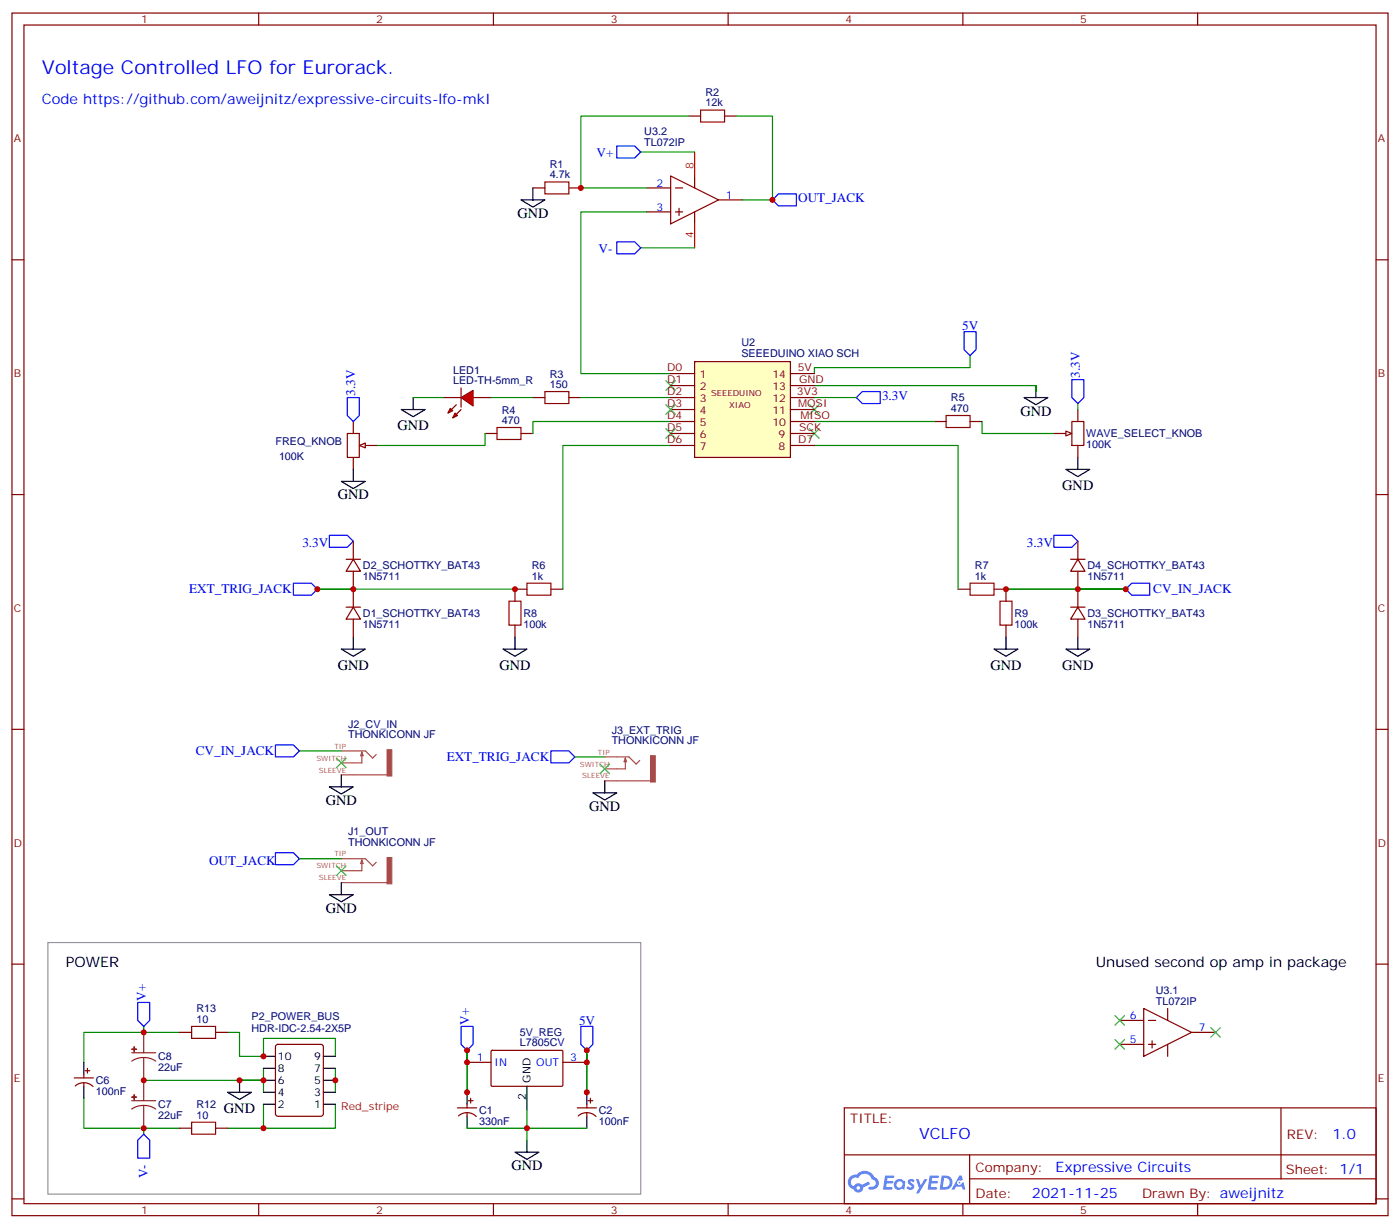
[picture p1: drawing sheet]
<svg xmlns="http://www.w3.org/2000/svg" width="412mm" height="362mm" viewBox="0 0 412 362" stroke-linecap="round" stroke-linejoin="round" font-family="sans-serif">
<g fill="none" stroke="#870000" stroke-width=".35">
<path d="M3.5 3.8h405.4v354.2h-405.4zM7.1 7.4h398.2v347.1h-398.2zM76.2 3.8v3.6M145.3 3.8v3.6M214.5 3.8v3.6M283.6 3.8v3.6M352.8 3.8v3.6M3.5 76.5h3.6M405.3 76.5h3.6M3.5 145.7h3.6M405.3 145.7h3.6M3.5 214.8h3.6"/>
<path d="M405.3 214.8h3.6M3.5 284h3.6M405.3 284h3.6M248.7 326.3h156.6v28.2h-156.6zM377.3 326.3v20.9M3.5 353.1h3.6M76.2 354.5v3.5M145.3 354.5v3.5M214.5 354.5v3.5M248.7 340.1h156.5M283.6 354.5v3.5M285.6 347.2h119.6"/>
<path d="M285.6 340.1v14.1M352.8 354.5v3.5M405.3 353.1h3.6"/>
</g>
<g fill="#5487ff">
<path d="M267.7 347.5a1.22 1.22 0 0 1 1.7 .2l-.4 .6a.47 .47 0 0 0-.3-.4 .47 .47 0 0 0-.5 .2l.1 .2a1.14 1.14 0 0 1 .8 1.8 1.14 1.14 0 0 1-1.9 0l-.2-.2 .5-.6 .7 .4a.29 .29 0 0 0 .3-.2 .29 .29 0 0 0-.2-.3 1.04 1.04 0 0 1-.6-1.7z"/>
<path d="M260.7 346.2h2.4l.3 .2-.2 .5-1.8 .1-.1 .8h1.5l.3 .4-.3 .3h-1.6l-.2 1.1 1.7 .1 .2 .3-.2 .3-2.6 .1z"/>
<path d="M273.8 346.2h2.4l.3 .2-.1 .5-1.8 .1-.2 .8h1.6l.3 .4-.4 .3h-1.6l-.1 1.1 1.7 .1 .2 .3-.2 .3-2.6 .1z"/>
<path d="M282.6 346.2h.7l.3 1.3-.6 .3a.69 .69 0 0 0-1 .3 .69 .69 0 0 0 .4 .9 .69 .69 0 0 0 .9-.6l.5-.2 .6 2.2h-.8l-.2-.9h-1.8l-.5 .9h-.8z"/>
<path d="M269.8 347.3h.8l.6 1.8 1.1-1.8h.9l-2.6 4.2h-.8l.9-1.6z"/>
<path d="M277.4 346.2l-.6 4.2h1.3a2.11 2.11 0 0 0 2.5-2.1 2.11 2.11 0 0 0-2.5-2.1zM278.1 346.9a1.39 1.39 0 0 1 1.7 1.5 1.39 1.39 0 0 1-1.8 1.2h-.3z"/>
<path d="M263.7 347.8a1.54 1.54 0 0 0-.1 2.2 1.54 1.54 0 0 0 2.2 .1l.6 .3 .3-2.3-.2-.3h-.4a1.49 1.49 0 0 0-2.4 0zM264 348.8a.94 .94 0 0 1 1.8 0 .94 .94 0 0 1-1.8 0z"/>
<path d="M250.4 346.6a2.18 2.18 0 0 0 1.1 3.7 1.44 1.44 0 0 0 1.6 .9 1.44 1.44 0 0 0 1.2-1.5l2-1-.5-.7-1.9 1a1.47 1.47 0 0 0-2.4 .4 1.39 1.39 0 0 1-.7-1.9 1.39 1.39 0 0 1 2-.5 2.12 2.12 0 0 1 2.2-1.3 2.12 2.12 0 0 1 1.9 1.7 1.14 1.14 0 0 1 1.1 1.4 1.14 1.14 0 0 1-1.7 .7 .43 .43 0 0 0-.5 .4 .43 .43 0 0 0 .4 .5 1.98 1.98 0 0 0 2.5-1.3 1.98 1.98 0 0 0-1.2-2.5 3.1 3.1 0 0 0-5.3-.7l-.9 .1zM252.3 349.9a.55 .55 0 0 1 1.1 0 .55 .55 0 0 1-1.1 0z"/>
<circle cx="282.6" cy="348.3" r=".26"/>
</g>
<g fill="none" stroke="#870000" stroke-width=".35">
<path d="M202.8 34.2h3.6M213.4 34.2h3.6M157 55.4h3.5M167.6 55.4h3.5M190.5 55.4h7.1M197.6 51.8l14.1 7.1-14.1 7zM199 55.4h2.1M204.6 51.8v3.6M211.7 58.9h7M190.5 62.4h7.1M199 62.4h2.1M200 61.3v2.2"/>
<path d="M204.6 62.4v3.5M336.9 297l14.1 7.1-14.1 7zM344 297v3.5M137.6 312.9h7M144.7 309.5l.3-.1h20.6l.2 .3-.1 10.1-.2 .1h-20.7l-.2-.3zM165.8 312.9h7.1M329.8 300.5h7.1M329.8 307.6h7.1M338.3 300.5h2.1M338.3 307.6h2.1M339.4 306.5v2.1M344 307.6v3.5"/>
<path d="M351 304.1h7.1"/>
</g>
<path d="M153.5 58.9h7l-3.5 2.1zM157 55.4v3.5M301.6 117.1h7.1l-3.5 2.1zM305.2 113.6v3.5M155.2 319.9v7.1M151.7 339.3h7l-3.5 2.2zM155.2 335.8v3.5" fill="none" stroke="#000" stroke-width=".35"/>
<path d="M239.9 113.6h65.3v1.7v-1.7M285.8 104.7v3.6h-45.9v1.7" fill="none" stroke="#008700" stroke-width=".35"/>
<path d="M204.6 44.8v7M204.6 65.9v7.1" fill="none" stroke="#f00" stroke-width=".35"/>
<path d="M206.4 32.4h7v3.5h-7zM160.5 53.6h7.1v3.5h-7.1z" fill="none" stroke="#a10000" stroke-width=".35"/>
<g fill="#f00" stroke="#870000" stroke-width=".35">
<path d="M135.8 117.1l3.5-2.1v4.6z"/>
<path d="M135.8 114.3v5.6z"/>
</g>
<g fill="#870000" stroke="#870000" stroke-width=".35">
<path d="M135.8 120.6l-1.4 1.4z"/>
<path d="M133 120.6l1.4-1.4z"/>
</g>
<g fill="#f00" stroke="#870000" stroke-width=".35">
<path d="M134.1 121.7l.7 .7-1.5 .7z"/>
<path d="M132.6 120.3l.7 .7-1.4 .7z"/>
</g>
<path d="M130.5 117.1h5.3M139.3 117.1h5.3M157 117.1h3.5M167.6 117.1h3.5M102.3 127.7h3.5v7h-3.5zM104.1 124.1v3.6M104.1 134.7v3.6M107.6 131.2h3.5M142.9 127.7h3.5M153.5 127.7h3.5" fill="none" stroke="#870000" stroke-width=".35"/>
<path d="M160.5 115.3h7.1v3.6h-7.1zM146.4 125.9h7.1v3.5h-7.1z" fill="none" stroke="#a10000" stroke-width=".35"/>
<path d="M121.7 117.1h8.8M144.6 117.1h12.4M171.1 117.1h26.5M197.6 124.1h-40.6v3.6" fill="none" stroke="#008700" stroke-width=".35"/>
<path d="M121.7 117.1v3.5M118.2 120.6h7l-3.5 2.1z" fill="none" stroke="#000" stroke-width=".35"/>
<path d="M105.8 131.2l1.8-.7v1.4z" fill="#f0f0f0" stroke="#870000" stroke-width=".35"/>
<path d="M142.9 127.7v3.5h-31.8M239.9 124.1h35.3" fill="none" stroke="#008700" stroke-width=".35"/>
<path d="M104.1 138.3v3.5M314 138.3h7l-3.5 2.1zM317.5 134.7v3.6M100.5 141.8h7.1l-3.5 2.1z" fill="none" stroke="#000" stroke-width=".35"/>
<path d="M102.3 117.1h3.5v5.3l-1.7 1.7-1.8-1.7zM252.2 117.1l1.8-1.8h5.3v3.6h-5.3zM315.7 111.8h3.6v5.3l-1.8 1.8-1.8-1.8z" fill="none" stroke="#00f" stroke-width=".35"/>
<path d="M278.7 122.4h7.1v3.5h-7.1z" fill="none" stroke="#a10000" stroke-width=".35"/>
<path d="M275.2 124.1h3.5M285.8 124.1h3.5M310.4 127.7h3.6M315.7 124.1h3.6v7.1h-3.6zM317.5 120.6v3.5M317.5 131.2v3.5" fill="none" stroke="#870000" stroke-width=".35"/>
<path d="M314 127l1.7 .7-1.7 .7z" fill="#f0f0f0" stroke="#870000" stroke-width=".35"/>
<g fill="none" stroke="#008700" stroke-width=".35">
<path d="M202.8 34.2h-31.7v21.2h19.4M217 34.2h10.5v24.7h-8.8M188.7 44.8h15.9M188.7 73h15.9M190.5 62.4h-19.4v47.6h26.5M197.6 131.2h-31.8v42.3M239.9 131.2h42.3v42.3M289.3 124.1v3.6h21.1M93.5 173.5h58.2M296.3 173.5h35.3M88.2 221.2h12.3M169.3 222.9h8.9"/>
<path d="M88.2 252.9h12.3M137.6 309.4v12.3M172.9 309.4v12.3M137.6 332.3h35.3M155.2 327v8.8"/>
</g>
<g fill="none" stroke="#00f" stroke-width=".35">
<path d="M181.7 43h5.3l1.7 1.8-1.7 1.7h-5.3zM229.3 57.1h5.3v3.5h-5.3l-1.8-1.7zM181.7 71.2h5.3l1.7 1.8-1.7 1.8h-5.3zM284 97.7h3.5v5.3l-1.7 1.7-1.8-1.7zM97 157.7h5.3l1.8 1.7-1.8 1.8h-5.3zM310.4 157.7h5.3l1.8 1.7-1.8 1.8h-5.3zM86.4 171.8h5.3l1.8 1.7-1.8 1.8h-5.3zM333.4 171.8h5.3v3.5h-5.3l-1.8-1.8zM81.1 219.4h5.3l1.8 1.8-1.8 1.7h-5.3zM162.3 221.2h5.3l1.7 1.7-1.7 1.8h-5.3zM81.1 251.1h5.3l1.8 1.8-1.8 1.8h-5.3zM135.8 302.3h3.5v5.3l-1.7 1.8-1.8-1.8z"/>
<path d="M171.1 302.3h3.5v5.3l-1.7 1.8-1.8-1.8z"/>
</g>
<g fill="none" stroke="#a64a4a" stroke-width=".35">
<path d="M100.5 221.2h3.5M100.5 224.7h3.5M100.5 228.2h3.5M104.1 221.2h3.6l2.1 2.1 1-1.1M104.1 228.2h9.9M106.6 221.5v3.2h-2.5M106.6 221.5l.3 1.1h-.7zM178.2 222.9h3.4M178.2 226.4h3.4M178.2 230h3.4M181.7 222.9h3.6l2.1 2.1 1-1M181.7 230h9.9"/>
<path d="M184.2 223.3v3.1h-2.5M184.2 223.3l.4 1h-.7zM100.5 252.9h3.5M100.5 256.4h3.5M100.5 260h3.5M104.1 252.9h3.6l2.1 2.1 1-1M104.1 260h9.9M106.6 253.3v3.1h-2.5M106.6 253.3l.3 1h-.7z"/>
</g>
<g fill="#a64a4a" stroke="#a64a4a" stroke-width=".29">
<path d="M114 252.6h1.4v7.7h-1.4z"/>
<path d="M114 220.8h1.4v7.8h-1.4z"/>
<path d="M191.6 222.6h1.4v7.7h-1.4z"/>
</g>
<g fill="none" stroke="#000" stroke-width=".35">
<path d="M100.5 191.2h7.1l-3.5 2.1zM104.1 187.6v3.6M148.2 191.2h7l-3.5 2.1zM151.7 187.6v3.6M292.8 191.2h7.1l-3.6 2.1zM296.3 187.6v3.6M314 191.2h7l-3.5 2.1zM317.5 187.6v3.6M97 231.7h7.1l-3.6 2.2zM100.5 228.2v3.5M174.6 233.5h7.1l-3.5 2.1zM178.2 230v3.5"/>
<path d="M100.5 260v3.5M97 263.5h7.1l-3.6 2.1zM137.6 321.7v3.5M137.6 328.8v3.5M172.9 321.7v3.5M172.9 328.8v3.5"/>
</g>
<g fill="none" stroke="#870000" stroke-width=".35">
<path d="M104.1 159.4v5.3M317.5 159.4v5.3M102 178.8h4.2M102 164.7h4.2M104.1 178.8l2.1 3.6h-4.2zM104.1 164.7l2.1 3.5h-4.2zM104.1 168.2v10.6M155.2 173.5h-3.5v3.6M162.3 173.5h3.5M282.2 173.5h3.6M292.8 173.5h3.5v3.6M315.4 178.8h4.2"/>
<path d="M315.4 164.7h4.2M317.5 178.8l2.1 3.6h-4.2zM317.5 164.7l2.1 3.5h-4.2zM317.5 168.2v10.6M104.1 182.4v5.2M151.7 184.1v3.5M296.3 184.1v3.5M317.5 182.4v5.2M134.8 326.3h5.6M135 328.7a3.8 3.8 0 0 1 5.3 .1M137.6 325.2v1.1M137.6 327.7v1.1"/>
<path d="M137.9 324.2h1.4M138.6 323.5v1.4M170 326.3h5.7M170.3 328.7a3.8 3.8 0 0 1 5.3 .1M172.9 325.2v1.1M172.9 327.7v1.1M173.2 324.2h1.4M173.9 323.5v1.4"/>
</g>
<path d="M149.9 177.1h3.6v7h-3.6zM155.2 171.8h7.1v3.5h-7.1zM285.8 171.8h7v3.5h-7zM294.6 177.1h3.5v7h-3.5z" fill="none" stroke="#a10000" stroke-width=".35"/>
<g fill="none" stroke="#3c3" stroke-width=".35">
<path d="M196.1 112.1l2.9 2.9M199 112.1l-2.9 2.9M238.5 119.2l2.8 2.8M241.3 119.2l-2.8 2.8M196.1 126.3l2.9 2.8M199 126.3l-2.9 2.8M238.5 126.3l2.8 2.8M241.3 126.3l-2.8 2.8M99.1 223.3l2.9 2.8M102 223.3l-2.9 2.8M176.7 225l2.9 2.9M179.6 225l-2.9 2.9"/>
<path d="M99.1 255l2.9 2.8M102 255l-2.9 2.8M328.4 299.1l2.9 2.8M331.3 299.1l-2.9 2.8M328.4 306.2l2.9 2.8M331.3 306.2l-2.9 2.8M356.7 302.6l2.8 2.9M359.5 302.6l-2.8 2.9"/>
</g>
<path d="M14.1 277.6h174.6v74.1h-174.6z" fill="none" stroke="#999" stroke-width=".35"/>
<path d="M204.6 106.5h28.2v28.2h-28.2z" fill="#ffffc2" stroke="#850000" stroke-width=".35"/>
<g fill="none" stroke="#870000" stroke-width=".35">
<path d="M197.6 117.1h7M197.6 113.6h7M197.6 110h7M232.8 117.1h7.1M232.8 113.6h7.1M232.8 110h7.1M197.6 131.2h7M197.6 127.7h7M197.6 124.1h7M197.6 120.6h7M232.8 131.2h7.1M232.8 127.7h7.1"/>
<path d="M232.8 124.1h7.1M232.8 120.6h7.1M21.9 317.5h5.6M22.2 319.8a3.8 3.8 0 0 1 5.2 .2M24.7 316.4v1.1M24.7 318.9v1M25 315.3h1.5M25.8 314.6v1.5M52.9 304.1h3.5M63.5 304.1h3.5M81.4 307.8l.4-.2h12.7l.7 .4v20l-.4 .7-13 .1-.6-.5-.1-20zM52.9 332.3h3.5"/>
<path d="M63.5 332.3h3.5"/>
</g>
<path d="M196.1 119.2l2.9 2.8M199 119.2l-2.9 2.8" fill="none" stroke="#3c3" stroke-width=".35"/>
<path d="M239.9 117.1h12.3M317.5 118.9v1.7M42.3 318.2h35.3M42.3 302.3v1.8M52.9 304.1h-28.2v8.8M67 304.1h3.6v7h7v-5.3h21.2v5.3M77.6 314.6v3.6h-7h7v3.5M98.8 314.6v7.1M24.7 323.5v8.8h28.2M42.3 332.3v1.7M77.6 325.2v7.1h-10.6M98.8 325.2v7.1h-21.2" fill="none" stroke="#008700" stroke-width=".35"/>
<path d="M40.6 295.2h3.5v5.3l-1.8 1.8-1.7-1.8zM42.3 334l1.8 1.8v5.3h-3.5v-5.3z" fill="none" stroke="#00f" stroke-width=".35"/>
<path d="M56.4 302.3h7.1v3.5h-7.1zM56.4 330.5h7.1v3.5h-7.1z" fill="none" stroke="#a10000" stroke-width=".35"/>
<g fill="none" stroke="#000" stroke-width=".35">
<path d="M24.7 312.9v3.5M24.7 319.9v3.6M70.6 318.2v3.5M77.6 318.2h3.5M77.6 314.6h3.5M77.6 311.1h3.5M95.2 318.2h3.6M95.2 314.6h3.6M95.2 311.1h3.6M67 321.7h7.1l-3.5 2.1zM77.6 325.2h3.5M77.6 321.7h3.5"/>
<path d="M95.2 325.2h3.6M95.2 321.7h3.6"/>
</g>
<path d="M38.8 310.1h7.1M42.3 311.5l1.9 .2 1.7 .8M42.3 311.5l-1.8 .2-1.7 .8M42.3 304.1v6M42.3 311.5v12.7M38.8 324.2h7.1M42.3 325.6l1.9 .2 1.7 .8M42.3 325.6l-1.8 .2-1.7 .8M42.3 325.6v6.7" fill="none" stroke="#8c2424" stroke-width=".35"/>
<g fill="#8c2424" stroke="#8c2424" stroke-width=".35">
<path d="M38.8 323.1h1.4z"/>
<path d="M39.5 322.4v1.4z"/>
<path d="M38.8 309h1.4z"/>
<path d="M39.5 308.3v1.4z"/>
</g>
<g fill="#c00">
<circle cx="227.5" cy="58.9" r=".88"/>
<circle cx="317.5" cy="173.5" r=".88"/>
<circle cx="296.3" cy="173.5" r=".88"/>
<circle cx="151.7" cy="173.5" r=".88"/>
<circle cx="104.1" cy="173.5" r=".88"/>
<circle cx="93.5" cy="173.5" r=".88"/>
<circle cx="331.6" cy="173.5" r=".88"/>
<circle cx="137.6" cy="312.9" r=".88"/>
<circle cx="155.2" cy="332.3" r=".88"/>
<circle cx="172.9" cy="312.9" r=".88"/>
<circle cx="172.9" cy="321.7" r=".88"/>
<circle cx="137.6" cy="309.4" r=".88"/>
<circle cx="137.6" cy="321.7" r=".88"/>
<circle cx="172.9" cy="309.4" r=".88"/>
<circle cx="171.1" cy="55.4" r=".88"/>
<circle cx="77.6" cy="332.3" r=".88"/>
<circle cx="42.3" cy="318.2" r=".88"/>
<circle cx="98.8" cy="318.2" r=".88"/>
<circle cx="77.6" cy="311.1" r=".88"/>
<circle cx="42.3" cy="332.3" r=".88"/>
<circle cx="42.3" cy="304.1" r=".88"/>
<circle cx="70.6" cy="318.2" r=".88"/>
<circle cx="77.6" cy="318.2" r=".88"/>
</g>
<text font-size="5.6" fill="#00f" x="12.3" y="21.8">Voltage Controlled LFO for Eurorack.</text>
<text font-size="4.6" fill="#00f" x="270.8" y="335.3">VCLFO</text>
<g font-size="4.2" fill="#00f">
<text x="12.3" y="30.7">Code https://github.com/aweijnitz/expressive-circuits-lfo-mkI</text>
<text x="392.5" y="335.5">1.0</text>
<text x="310.9" y="345.1">Expressive Circuits</text>
<text x="304" y="352.9">2021-11-25</text>
</g>
<g font-size="4.2">
<text x="152.4" y="64.2">GND</text>
<text x="300.6" y="122.4">GND</text>
<text x="117.1" y="126.8">GND</text>
<text x="99.5" y="147.1">GND</text>
<text x="312.9" y="144.4">GND</text>
<text x="99.5" y="197.3">GND</text>
<text x="147.1" y="197.3">GND</text>
<text x="291.7" y="197.3">GND</text>
<text x="312.9" y="197.3">GND</text>
<text x="96" y="237">GND</text>
<text x="173.6" y="238.8">GND</text>
<text x="96" y="268.8">GND</text>
<text x="19.4" y="284.7">POWER</text>
<text x="322.8" y="284.7">Unused second op amp in package</text>
<text x="66" y="327.7">GND</text>
<text x="150.6" y="344.6">GND</text>
</g>
<g font-size="3.9" fill="#00f">
<text x="175.7" y="46.2">V+</text>
<text x="235.1" y="59.5">OUT_JACK</text>
<text x="176.3" y="74.4">V-</text>
<text x="283.5" y="97.2">5V</text>
<text x="318.1" y="111.3" transform="rotate(-90 318.1 111.3)">3.3V</text>
<text x="104.7" y="116.6" transform="rotate(-90 104.7 116.6)">3.3V</text>
<text x="259.8" y="117.7">3.3V</text>
<text x="89.1" y="161.2">3.3V</text>
<text x="302.5" y="161.2">3.3V</text>
<text x="55.7" y="174.7">EXT_TRIG_JACK</text>
<text x="339.7" y="174.7">CV_IN_JACK</text>
<text x="57.7" y="222.3">CV_IN_JACK</text>
<text x="131.6" y="224.1">EXT_TRIG_JACK</text>
<text x="61.6" y="254.7">OUT_JACK</text>
<text x="42.9" y="294.7" transform="rotate(-90 42.9 294.7)">V+</text>
<text x="138.2" y="301.8" transform="rotate(-90 138.2 301.8)">V+</text>
<text x="170.6" y="301.8">5V</text>
<text x="43.5" y="347" transform="rotate(-90 43.5 347)">V-</text>
</g>
<g font-size="3.9" fill="#800">
<text x="250.5" y="330.9">TITLE:</text>
<text x="379.1" y="335.5">REV:</text>
<text x="287.4" y="345.1">Company:</text>
<text x="378.7" y="345.7">Sheet: 1/1</text>
<text x="287.4" y="352.7">Date:</text>
<text x="336.4" y="352.8">Drawn By: aweijnitz</text>
</g>
<g font-size="3.2" fill="#800">
<text x="41.6" y="6.8">1</text>
<text x="110.8" y="6.8">2</text>
<text x="179.9" y="6.8">3</text>
<text x="249.1" y="6.8">4</text>
<text x="318.2" y="6.8">5</text>
<text x="4.1" y="41.9">A</text>
<text x="405.9" y="41.9">A</text>
<text x="4.1" y="111.1">B</text>
<text x="405.9" y="111.1">B</text>
<text x="4.1" y="180.2">C</text>
<text x="405.9" y="180.2">C</text>
<text x="4.1" y="249.4">D</text>
<text x="405.9" y="249.4">D</text>
<text x="4.1" y="318.5">E</text>
<text x="405.9" y="318.5">E</text>
<text x="41.6" y="357.5">1</text>
<text x="110.8" y="357.5">2</text>
<text x="179.9" y="357.5">3</text>
<text x="249.1" y="357.5">4</text>
<text x="318.2" y="357.5">5</text>
</g>
<g font-size="3.2" fill="#000080">
<text x="207.8" y="28.2">R2</text>
<text x="207.8" y="31.4">12k</text>
<text x="189.8" y="39.8">U3.2</text>
<text x="189.8" y="43">TL072IP</text>
<text x="161.9" y="52.5">4.7k</text>
<text x="161.9" y="49.5">R1</text>
<text x="218.4" y="102">U2</text>
<text x="218.4" y="105">SEEEDUINO XIAO SCH</text>
<text x="133.5" y="113.2">LED-TH-5mm_R</text>
<text x="133.5" y="110.1">LED1</text>
<text x="161.9" y="111.2">R3</text>
<text x="161.9" y="114.3">150</text>
<text x="280.1" y="118.2">R5</text>
<text x="147.8" y="124.8">470</text>
<text x="147.8" y="121.8">R4</text>
<text x="280.1" y="121.3">470</text>
<text x="81.1" y="131.2">FREQ_KNOB</text>
<text x="320" y="131.9">100K</text>
<text x="320" y="128.7">WAVE_SELECT_KNOB</text>
<text x="82.2" y="135.4">100K</text>
<text x="106.9" y="167.7">D2_SCHOTTKY_BAT43</text>
<text x="156.6" y="167.7">R6</text>
<text x="287.2" y="167.7">R7</text>
<text x="320.3" y="167.7">D4_SCHOTTKY_BAT43</text>
<text x="106.9" y="170.7">1N5711</text>
<text x="156.6" y="170.7">1k</text>
<text x="287.2" y="170.7">1k</text>
<text x="320.3" y="170.7">1N5711</text>
<text x="106.9" y="184.8">1N5711</text>
<text x="106.9" y="181.8">D1_SCHOTTKY_BAT43</text>
<text x="154.2" y="184.8">100k</text>
<text x="154.2" y="181.8">R8</text>
<text x="298.8" y="184.8">100k</text>
<text x="298.8" y="181.8">R9</text>
<text x="320.3" y="184.8">1N5711</text>
<text x="320.3" y="181.8">D3_SCHOTTKY_BAT43</text>
<text x="102.6" y="214.3">J2_CV_IN</text>
<text x="102.6" y="217.3">THONKICONN JF</text>
<text x="180.2" y="219.1">THONKICONN JF</text>
<text x="180.2" y="216">J3_EXT_TRIG</text>
<text x="102.6" y="249.1">THONKICONN JF</text>
<text x="102.6" y="246">J1_OUT</text>
<text x="340.5" y="292.8">U3.1</text>
<text x="57.9" y="298.1">R13</text>
<text x="340.5" y="295.9">TL072IP</text>
<text x="57.9" y="301.2">10</text>
<text x="74.1" y="304.1">HDR-IDC-2.54-2X5P</text>
<text x="74.1" y="300.5">P2_POWER_BUS</text>
<text x="153.1" y="305">5V_REG</text>
<text x="153.1" y="308.2">L7805CV</text>
<text x="46.6" y="315.3">22uF</text>
<text x="46.6" y="312.2">C8</text>
<text x="28.2" y="322.4">100nF</text>
<text x="28.2" y="319.2">C6</text>
<text x="46.6" y="329.5">22uF</text>
<text x="46.6" y="326.3">C7</text>
<text x="57.9" y="329.5">10</text>
<text x="57.9" y="326.3">R12</text>
<text x="141.1" y="328">C1</text>
<text x="176.4" y="328">C2</text>
<text x="141.1" y="331.2">330nF</text>
<text x="176.4" y="331.2">100nF</text>
</g>
<g font-size="3.2" fill="#f00">
<text x="204.3" y="49.7" transform="rotate(-90 204.3 49.7)">8</text>
<text x="204.3" y="70.1" transform="rotate(-90 204.3 70.1)">4</text>
</g>
<g font-size="3.2" fill="#00f">
<text x="193.4" y="55">2</text>
<text x="213.8" y="58.5">1</text>
<text x="193.4" y="62.1">3</text>
<text x="332.8" y="300.2">6</text>
<text x="353.1" y="303.7">7</text>
<text x="332.8" y="307.2">5</text>
<text x="140.5" y="312.5">1</text>
<text x="145.7" y="313.9">IN</text>
<text x="158" y="313.9">OUT</text>
<text x="167.9" y="312.5">3</text>
</g>
<g font-size="3.2" fill="#840000">
<text x="196.5" y="112.9">D1</text>
<text x="196.5" y="109.3">D0</text>
<text x="206.1" y="111.4">1</text>
<text x="227.5" y="111.4">14</text>
<text x="235" y="109.3">5V</text>
<text x="235.4" y="112.9">GND</text>
<text x="196.5" y="119.9">D3</text>
<text x="196.5" y="116.4">D2</text>
<text x="206.1" y="118.5">3</text>
<text x="206.1" y="115">2</text>
<text x="227.5" y="118.5">12</text>
<text x="227.5" y="115">13</text>
<text x="234.7" y="116.4">3V3</text>
<text x="235.1" y="119.9">MOSI</text>
<text x="196.5" y="123.4">D4</text>
<text x="206.1" y="125.6">5</text>
<text x="206.1" y="122">4</text>
<text x="227.5" y="125.6">10</text>
<text x="227.5" y="122">11</text>
<text x="235.8" y="123.4">MISO</text>
<text x="196.5" y="130.5">D6</text>
<text x="196.5" y="127">D5</text>
<text x="206.1" y="129.1">6</text>
<text x="229.3" y="129.1">9</text>
<text x="235.1" y="130.5">D7</text>
<text x="235.4" y="127">SCK</text>
<text x="206.1" y="132.6">7</text>
<text x="229.3" y="132.6">8</text>
</g>
<g font-size="3.2">
<text x="81.8" y="315.7">8</text>
<text x="81.8" y="312.2">10</text>
<text x="92.5" y="315.7">7</text>
<text x="92.5" y="312.2">9</text>
<text x="81.8" y="322.8">4</text>
<text x="81.8" y="319.2">6</text>
<text x="92.5" y="322.8">3</text>
<text x="92.5" y="319.2">5</text>
<text x="156.3" y="318.9" transform="rotate(-90 156.3 318.9)">GND</text>
<text x="81.8" y="326.3">2</text>
<text x="92.5" y="326.3">1</text>
<text x="154.9" y="324.1" transform="rotate(-90 154.9 324.1)">2</text>
</g>
<text font-size="3.2" fill="#c00" x="100.5" y="327">Red_stripe</text>
<g font-size="2.5" fill="#840000">
<text x="209.5" y="116.6">SEEEDUINO</text>
<text x="214.8" y="120.1">XIAO</text>
</g>
<g font-size="2.1" fill="#a54b4b">
<text x="98.5" y="220.5">TIP</text>
<text x="93.2" y="224">SWITCH</text>
<text x="93.9" y="227.5">SLEEVE</text>
<text x="170.8" y="225.8">SWITCH</text>
<text x="176.1" y="222.2">TIP</text>
<text x="171.5" y="229.3">SLEEVE</text>
<text x="93.2" y="255.7">SWITCH</text>
<text x="98.5" y="252.2">TIP</text>
<text x="93.9" y="259.3">SLEEVE</text>
</g>
</svg>
